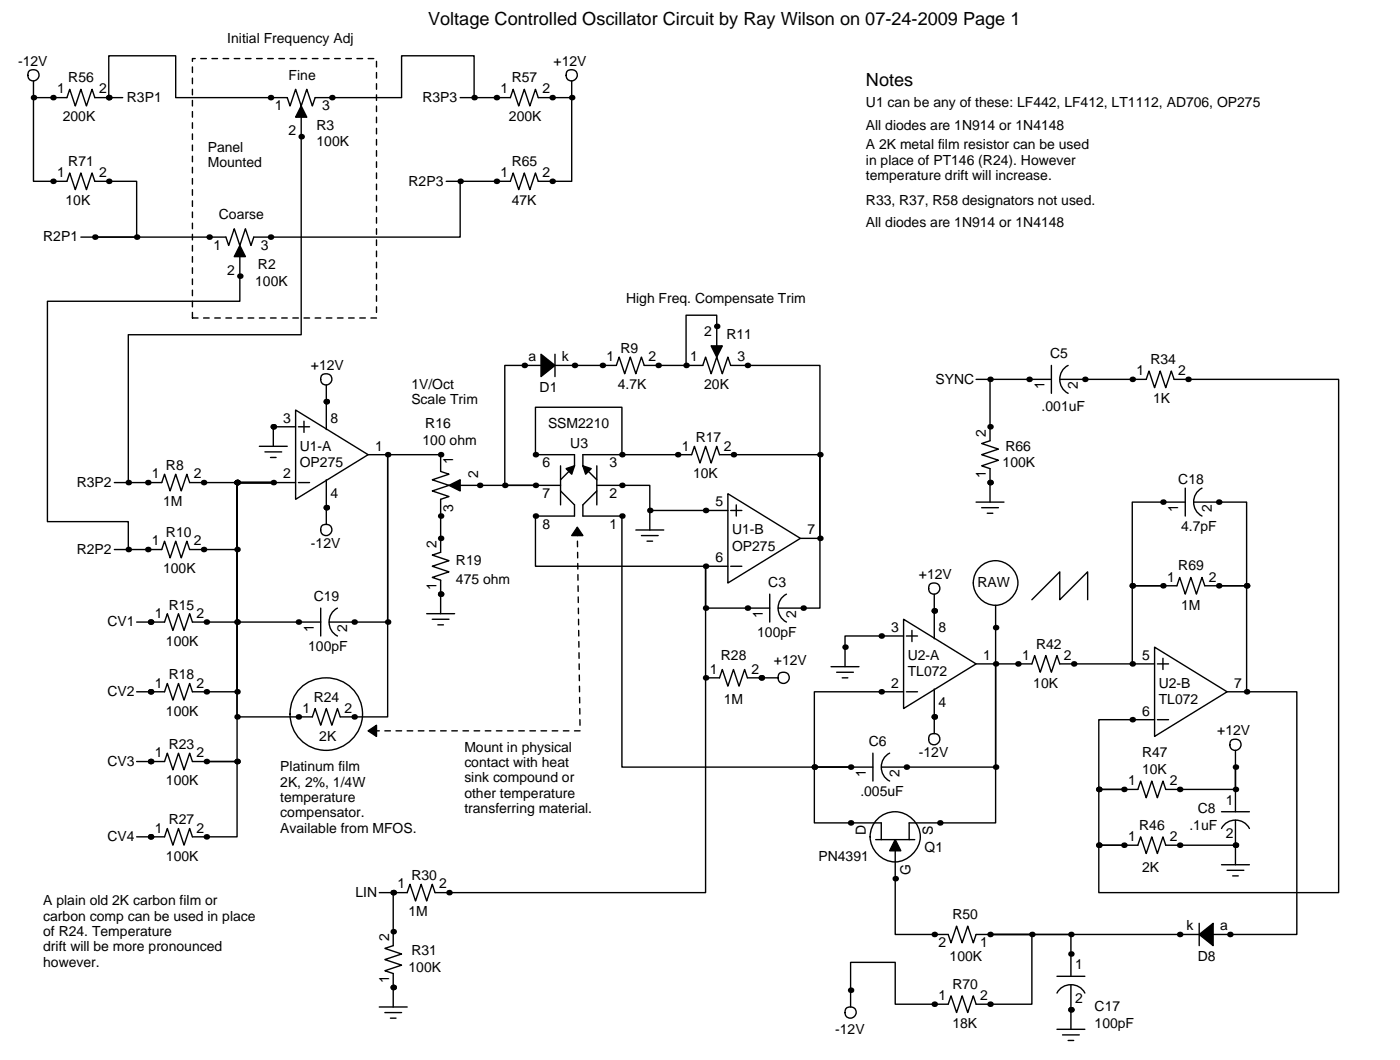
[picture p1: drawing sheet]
<svg xmlns="http://www.w3.org/2000/svg" width="255mm" height="193mm" viewBox="0 0 255 193" stroke-linecap="round" stroke-linejoin="round" font-family="sans-serif">
<g fill="none" stroke="#000" stroke-width=".25">
<path d="M6.1 17.8h6.1l.5-1.5 1 3 1-3 1 3 1.1-3 .5 1.5h5.1M6.1 17.8v15.2h6.1l.5-1.5 1 3 1-3 1 3 1.1-3 .5 1.5h7.6v10.2h-7.6M6.1 14.7v3.1M19.8 17.8v-7.6h12.2v7.6h20.3l.5 1.5 1-3 1.1 3 1-3 1 3 .5-1.5h15.8v-7.6h13.2v7.6M83.8 17.8h9.2l.5-1.5 1 3 1-3 1 3 1-3 .5 1.5h6.1M104.1 17.8v15.2h-6.1l-.5-1.5-1 3-1-3-1 3-1-3-.5 1.5h-11.7M104.1 14.7v3.1M54.9 21.3v39.7h-31.5v26.9M83.8 33v10.2h-37.6l-.5 1.5-1-3-1 3-1-3-1 3-.6-1.5h-26.4M43.7 46.7v8.2h-35.1v40.1h14.8v5.1M53.8 74.7l13.3 8.1-13.3 8.1zM53.8 77.7h-4v3.6"/>
<path d="M54.4 77.7h2M55.4 76.7v2M59.4 70.1v8.1M98.6 66.5h-6.7v21.9h5.6M101.1 66.5h11.2l.5-1.5 1 3.1 1-3.1 1 3.1 1-3.1 .5 1.5h10.7l.5-1.5 1 3.1 1.1-3.1 1 3.1 1-3.1 .5 1.5h16.3v31.5M101.1 64.5v4.1M130.6 63v-5.6h-5.6v9.1M177.8 69.1h13.7M180.3 69.1v11.2l-1.5 .5 3.1 1-3.1 1 3.1 1-3.1 1 1.5 .5v6.1M191.5 66.5v5.1M193 69.1h15.8l.5-1.5 1 3 1-3 1 3 1.1-3 .5 1.5h29.9v93.5h-43.6v-8.7h4.5M194.6 66.5a2.88 2.88 0 0 0 0 5.1"/>
<path d="M20.8 87.9h8.7l.5-1.5 1 3 1-3 1 3 1-3 .5 1.5h19.3M47.2 81.3h5.1M48.3 82.3h3M49.3 83.3h1M49.8 87.9h-6.6v42.7h13.7l.5-1.6 1 3.1 1-3.1 1.1 3.1 1-3.1 .5 1.6h8.6v-47.8v30.5h-10.7M49.8 87.9h-6.6v25.4h-8.1l-.6-1.5-1 3-1-3-1 3-1-3-.5 1.5h-5.1M49.8 87.9h-6.6v38.1h-8.1l-.6-1.5-1 3-1-3-1 3-1-3-.5 1.5h-5.1M49.8 87.9h-6.6v12.2h-8.7l-.5-1.5-1 3-1-3-1 3-1-3-.5 1.5h-8.7M49.8 87.9h-6.6v50.8h-5.6M49.8 87.9h-6.6v25.4h15.2M54.4 87.9h2M59.4 87.4v8.1"/>
<path d="M67.1 82.8h13.2v3.1l1.5 .5-3.1 1 3.1 1-3.1 1 3.1 1-1.5 .5v9.7l-1.6 .5 3.1 1-3.1 1 3.1 1-3.1 1.1 1.6 .5v6.1M83.8 88.4h18.3M102.1 89.4l2.5 2.5v2.1h-7.1v9.1h31M102.1 84.8v7.1M108.7 87.4l-2.5-2.6v-2h19.8l.5-1.5 1 3 1-3 1 3 1.1-3 .5 1.5h18.3v15.2M108.7 88.4h9.7v4.6M108.7 89.4l-2.5 2.5v2.1h7.1v45.7h41.6M108.7 84.8v7.1M113.3 82.8v-8.6h-15.8v8.6h7.1v2l-2.5 2.6M115.8 96.5h5.1M116.8 97.5h3.1M117.9 98.6h1"/>
<path d="M118.4 93h14.2M118.4 93v3.5M132.6 89.9l13.2 8.1-13.2 8.2zM133.1 93h2M134.1 91.9v2.1M145.8 98h3.6M149.4 98v12.7h-7.7M177.8 91.4h5.1M178.8 92.5h3.1M179.8 93.5h1M215.9 91.4h-9.7v15.3h5.6M215.9 88.9v5.1"/>
<path d="M217.4 91.4h9.7v15.3h-5.1M218.9 88.9a2.88 2.88 0 0 0 0 5.1M58.4 110.7v5.1M61.5 110.7a2.88 2.88 0 0 0 0 5.1M77.7 111.8h5.1M78.7 112.8h3.1M79.8 113.8h1M128.5 103.1v7.6h11.7M128.5 103.1v20.3M128.5 103.1h4.1M133.1 103.1h2M140.2 108.2v5.1"/>
<path d="M143.3 108.2a2.88 2.88 0 0 0 0 5.1M164.6 112.8l13.2 8.1-13.2 8.1zM164.6 115.8h-10.7v5.6M165.1 115.8h2M166.1 114.8v2M170.2 108.2v8.1M181.4 110.2v10.7M188 109.2l5-5.1v5.1l5.1-5.1v5.1M210.3 117.9l13.2 8.1-13.2 8.1zM211.8 106.7h-5.6v14.2M211.8 106.7h2.6l.5-1.5 1 3 1-3 1 3 1-3 .6 1.5h2.5M211.8 119.9v2"/>
<path d="M222 106.7h5.1v19.3M24.9 138.7h5.1l.5-1.5 1 3 1-3 1 3 1-3 .6 1.5h2.5M37.6 138.7h5.6v13.7h-8.1l-.6-1.5-1 3-1-3-1 3-1-3-.5 1.5h-5.1M128.5 123.4v39.2h-49.3l-.5-1.6-1 3.1-1-3.1-1 3.1-1-3.1-.5 1.6h-5.1M128.5 123.4h2.6l.5-1.5 1 3.1 1-3.1 1 3.1 1-3.1 .5 1.5h5.6M151.4 121.4h5.1M152.4 122.4h3M153.4 123.4h1M154.9 139.7h-6.6v10.2h12.2v3M154.9 139.7h4.1M159 137.2v5M162.1 137.2a2.88 2.88 0 0 0 0 5"/>
<path d="M164.6 126h-16.3v13.7h6.6M165.1 126h2M170.2 125.5v8.1M177.8 120.9h10.2l.5-1.5 1 3 1-3 1 3 1-3 .5 1.5h17.3M181.4 120.9v18.8h-20.9M181.4 120.9v29h-15.8v3M210.3 131.1h-10.1v12.7h4.5M210.8 120.9h2.1M210.8 131.1h2.1M223.5 126h3.6M225 139.7v4.1h-12.7l-.5-1.6-1 3.1-1-3.1-1 3.1-1-3.1-.5 1.6h-2.6M225 136.7v11.1"/>
<path d="M227.1 126h9.1v44.2h-15.2M159.5 152.9h7.1M159.6 149.4a4.6 4.6 0 0 1 7.4 .7 4.6 4.6 0 0 1-3.2 6.8 4.6 4.6 0 0 1-4.7-2.3 4.6 4.6 0 0 1 .5-5.2zM163.1 152.9v17.3h9.6l.5 1.5 1-3 1.1 3 1-3 1 3 .5-1.5h40.6M204.7 143.8h-4.5v10.1h4.5M204.7 153.9h2.6l.5-1.5 1 3 1-3 1 3 1-3 .5 1.5h12.7M222.5 150.9a2.88 2.88 0 0 1 5.1 0M222.5 147.8h5.1M222.5 157.5h5.1M223.5 158.5h3.1M224.5 159.5h1.1M225 149.4v8.1"/>
<path d="M71.6 162.6v9.6l-1.5 .5 3.1 1-3.1 1.1 3.1 1-3.1 1 1.5 .5v6.1M192.5 177.8h5.1M195.1 177.8v-7.6h-14.8h7.7v12.7h-10.2l-.5-1.5-1 3-1-3-1.1 3-1-3-.5 1.5h-9.6v-7.6h-8.2v8.1M195.1 179.3v8.2M218.4 168.1v4.1M69.1 183.4h5.1M70.1 184.4h3.1M71.1 185.4h1M192.5 180.8a2.88 2.88 0 0 1 5.1 0M192.5 187.5h5.1M193.5 188.5h3.1M194.6 189.5h1"/>
<circle cx="6.1" cy="13.7" r="1.02"/>
<circle cx="104.1" cy="13.7" r="1.02"/>
<circle cx="59.4" cy="69.1" r="1.02"/>
<circle cx="59.4" cy="96.5" r="1.02"/>
<circle cx="170.2" cy="107.2" r="1.02"/>
<circle cx="181.3" cy="106.2" r="4"/>
<circle cx="59.4" cy="130" r="6.6"/>
<circle cx="142.8" cy="123.4" r="1.02"/>
<circle cx="170.2" cy="134.6" r="1.02"/>
<circle cx="225.1" cy="135.6" r="1.02"/>
<circle cx="154.9" cy="184.4" r="1.02"/>
</g>
<g fill="#000">
<circle cx="6.1" cy="17.8" r=".51"/>
<circle cx="9.7" cy="17.8" r=".51"/>
<circle cx="19.8" cy="17.8" r=".51"/>
<circle cx="49.3" cy="17.8" r=".51"/>
<circle cx="60.5" cy="17.8" r=".51"/>
<circle cx="86.4" cy="17.8" r=".51"/>
<circle cx="90.4" cy="17.8" r=".51"/>
<circle cx="100.6" cy="17.8" r=".51"/>
<circle cx="104.1" cy="17.8" r=".51"/>
<circle cx="9.7" cy="33" r=".51"/>
<circle cx="19.8" cy="33" r=".51"/>
<circle cx="54.9" cy="24.9" r=".51"/>
<circle cx="83.8" cy="33" r=".51"/>
<circle cx="90.4" cy="33" r=".51"/>
<circle cx="100.6" cy="33" r=".51"/>
<circle cx="17.3" cy="43.2" r=".51"/>
<circle cx="24.9" cy="43.2" r=".51"/>
<circle cx="38.1" cy="43.2" r=".51"/>
<circle cx="43.7" cy="50.3" r=".51"/>
<circle cx="49.3" cy="43.2" r=".51"/>
<circle cx="130.6" cy="59.4" r=".51"/>
<circle cx="49.8" cy="77.7" r=".51"/>
<circle cx="59.4" cy="73.2" r=".51"/>
<circle cx="95.5" cy="66.5" r=".51"/>
<circle cx="104.6" cy="66.5" r=".51"/>
<circle cx="109.7" cy="66.5" r=".51"/>
<circle cx="119.9" cy="66.5" r=".51"/>
<circle cx="125" cy="66.5" r=".51"/>
<circle cx="136.1" cy="66.5" r=".51"/>
<circle cx="180.3" cy="69.1" r=".51"/>
<circle cx="180.3" cy="77.7" r=".51"/>
<circle cx="187.5" cy="69.1" r=".51"/>
<circle cx="197.6" cy="69.1" r=".51"/>
<circle cx="206.2" cy="69.1" r=".51"/>
<circle cx="216.4" cy="69.1" r=".51"/>
<circle cx="23.4" cy="87.9" r=".51"/>
<circle cx="26.9" cy="87.9" r=".51"/>
<circle cx="37.1" cy="87.9" r=".51"/>
<circle cx="43.2" cy="87.9" r=".51"/>
<circle cx="49.8" cy="87.9" r=".51"/>
<circle cx="59.4" cy="92.5" r=".51"/>
<circle cx="70.6" cy="82.8" r=".51"/>
<circle cx="80.3" cy="98" r=".51"/>
<circle cx="80.3" cy="94" r=".51"/>
<circle cx="80.3" cy="82.8" r=".51"/>
<circle cx="87.4" cy="88.4" r=".51"/>
<circle cx="91.9" cy="88.4" r=".51"/>
<circle cx="97.5" cy="82.8" r=".51"/>
<circle cx="97.5" cy="88.4" r=".51"/>
<circle cx="97.5" cy="94" r=".51"/>
<circle cx="113.3" cy="88.4" r=".51"/>
<circle cx="113.3" cy="82.8" r=".51"/>
<circle cx="113.3" cy="94" r=".51"/>
<circle cx="118.4" cy="93" r=".51"/>
<circle cx="123.4" cy="82.8" r=".51"/>
<circle cx="128.5" cy="93" r=".51"/>
<circle cx="133.6" cy="82.8" r=".51"/>
<circle cx="149.4" cy="98" r=".51"/>
<circle cx="149.4" cy="82.8" r=".51"/>
<circle cx="180.3" cy="87.9" r=".51"/>
<circle cx="211.8" cy="91.4" r=".51"/>
<circle cx="222" cy="91.4" r=".51"/>
<circle cx="23.4" cy="100.1" r=".51"/>
<circle cx="26.9" cy="100.1" r=".51"/>
<circle cx="27.4" cy="113.3" r=".51"/>
<circle cx="37.1" cy="100.1" r=".51"/>
<circle cx="37.6" cy="113.3" r=".51"/>
<circle cx="43.2" cy="113.3" r=".51"/>
<circle cx="43.2" cy="100.1" r=".51"/>
<circle cx="54.4" cy="113.3" r=".51"/>
<circle cx="64.5" cy="113.3" r=".51"/>
<circle cx="70.6" cy="113.3" r=".51"/>
<circle cx="80.3" cy="108.2" r=".51"/>
<circle cx="128.5" cy="110.7" r=".51"/>
<circle cx="128.5" cy="103.1" r=".51"/>
<circle cx="136.1" cy="110.7" r=".51"/>
<circle cx="146.3" cy="110.7" r=".51"/>
<circle cx="153.9" cy="117.9" r=".51"/>
<circle cx="160.5" cy="115.8" r=".51"/>
<circle cx="170.2" cy="111.3" r=".51"/>
<circle cx="181.4" cy="114.3" r=".51"/>
<circle cx="206.2" cy="106.7" r=".51"/>
<circle cx="211.8" cy="106.7" r=".51"/>
<circle cx="222" cy="106.7" r=".51"/>
<circle cx="227.1" cy="106.7" r=".51"/>
<circle cx="27.4" cy="138.7" r=".51"/>
<circle cx="27.4" cy="126" r=".51"/>
<circle cx="37.6" cy="138.7" r=".51"/>
<circle cx="37.6" cy="126" r=".51"/>
<circle cx="43.2" cy="130.6" r=".51"/>
<circle cx="43.2" cy="126" r=".51"/>
<circle cx="43.2" cy="138.7" r=".51"/>
<circle cx="54.4" cy="130.6" r=".51"/>
<circle cx="64.5" cy="130.6" r=".51"/>
<circle cx="128.5" cy="123.4" r=".51"/>
<circle cx="138.7" cy="123.4" r=".51"/>
<circle cx="148.3" cy="139.7" r=".51"/>
<circle cx="154.9" cy="139.7" r=".51"/>
<circle cx="160.5" cy="126" r=".51"/>
<circle cx="165.1" cy="139.7" r=".51"/>
<circle cx="170.2" cy="130.6" r=".51"/>
<circle cx="181.4" cy="139.7" r=".51"/>
<circle cx="181.4" cy="120.9" r=".51"/>
<circle cx="185.4" cy="120.9" r=".51"/>
<circle cx="195.6" cy="120.9" r=".51"/>
<circle cx="206.2" cy="120.9" r=".51"/>
<circle cx="206.2" cy="131.1" r=".51"/>
<circle cx="225" cy="139.7" r=".51"/>
<circle cx="227.1" cy="126" r=".51"/>
<circle cx="27.4" cy="152.4" r=".51"/>
<circle cx="37.6" cy="152.4" r=".51"/>
<circle cx="154.9" cy="149.9" r=".51"/>
<circle cx="171.2" cy="149.9" r=".51"/>
<circle cx="200.2" cy="153.9" r=".51"/>
<circle cx="200.2" cy="143.8" r=".51"/>
<circle cx="204.7" cy="143.8" r=".51"/>
<circle cx="204.7" cy="153.9" r=".51"/>
<circle cx="214.9" cy="143.8" r=".51"/>
<circle cx="214.9" cy="153.9" r=".51"/>
<circle cx="225" cy="153.9" r=".51"/>
<circle cx="225" cy="143.8" r=".51"/>
<circle cx="71.6" cy="162.6" r=".51"/>
<circle cx="71.6" cy="179.8" r=".51"/>
<circle cx="71.6" cy="169.7" r=".51"/>
<circle cx="81.8" cy="162.6" r=".51"/>
<circle cx="163.1" cy="160" r=".51"/>
<circle cx="170.2" cy="170.2" r=".51"/>
<circle cx="180.3" cy="170.2" r=".51"/>
<circle cx="188" cy="170.2" r=".51"/>
<circle cx="195.1" cy="170.2" r=".51"/>
<circle cx="195.1" cy="173.7" r=".51"/>
<circle cx="214.9" cy="170.2" r=".51"/>
<circle cx="224" cy="170.2" r=".51"/>
<circle cx="154.9" cy="180.3" r=".51"/>
<circle cx="170.2" cy="182.9" r=".51"/>
<circle cx="180.3" cy="182.9" r=".51"/>
<circle cx="195.1" cy="183.9" r=".51"/>
</g>
<path d="M54.9 19.3l1 2h-2.1zM43.7 44.7l1 2h-2zM98.6 64.5l2.5 2-2.5 2.1zM129.5 63h2.1l-1 2zM81.8 88.4l2-1v2zM103.1 85.3l1.5-.5-.5 1.6zM105.2 96l1 1.5h-2.1zM106.2 84.8l1.5 .5-1 1.1zM67.1 133.1l1.5-1v2zM163.1 152.9l1 2h-2zM218.4 170.2l2.6-2.1v4.1z" fill="#000" stroke="#000" stroke-width=".25"/>
<path d="M35.1 10.7h33.5v47.2h-33.5zM68.1 133.1h37.6l-.5-36.6" fill="none" stroke="#000" stroke-width=".25" stroke-dasharray="1"/>
<g font-size="3.3">
<text x="78" y="4.6">Voltage Controlled Oscillator Circuit by Ray Wilson on 07-24-2009 Page 1</text>
<text x="157.7" y="15.7">Notes</text>
</g>
<g font-size="2.5">
<text x="3.3" y="11.9">-12V</text>
<text x="41.4" y="7.9">Initial Frequency Adj</text>
<text x="100.8" y="11.9">+12V</text>
<text x="10.4" y="17">1</text>
<text x="12.4" y="15">R56</text>
<text x="18" y="17">2</text>
<text x="52.6" y="14.5">Fine</text>
<text x="91.2" y="17">1</text>
<text x="93.2" y="15">R57</text>
<text x="98.8" y="17">2</text>
<text x="11.4" y="22.1">200K</text>
<text x="23.1" y="18.5">R3P1</text>
<text x="50" y="20.1">1</text>
<text x="57.7" y="23.6">R3</text>
<text x="58.7" y="20.1">3</text>
<text x="77" y="18.5">R3P3</text>
<text x="92.7" y="22.1">200K</text>
<text x="157.7" y="23.6">All diodes are 1N914 or 1N4148</text>
<text x="157.7" y="19.6">U1 can be any of these: LF442, LF412, LT1112, AD706, OP275</text>
<text x="37.8" y="27.7">Panel</text>
<text x="52.6" y="24.6">2</text>
<text x="57.7" y="26.7">100K</text>
<text x="157.7" y="27.2">A 2K metal film resistor can be used</text>
<text x="157.7" y="30">in place of PT146 (R24). However</text>
<text x="10.4" y="32.3">1</text>
<text x="12.4" y="30.2">R71</text>
<text x="18" y="32.3">2</text>
<text x="37.8" y="30.5">Mounted</text>
<text x="74.4" y="33.8">R2P3</text>
<text x="91.2" y="32.3">1</text>
<text x="93.2" y="30.2">R65</text>
<text x="98.8" y="32.3">2</text>
<text x="157.7" y="32.8">temperature drift will increase.</text>
<text x="11.9" y="37.3">10K</text>
<text x="39.9" y="39.9">Coarse</text>
<text x="93.2" y="37.3">47K</text>
<text x="157.7" y="37.3">R33, R37, R58 designators not used.</text>
<text x="157.7" y="41.4">All diodes are 1N914 or 1N4148</text>
<text x="7.9" y="43.9">R2P1</text>
<text x="38.9" y="45.5">1</text>
<text x="47.5" y="45.5">3</text>
<text x="41.4" y="50">2</text>
<text x="46.5" y="52.1">100K</text>
<text x="47" y="49">R2</text>
<text x="114" y="55.1">High Freq. Compensate Trim</text>
<text x="96.3" y="65.8">a</text>
<text x="102.4" y="65.8">k</text>
<text x="110.5" y="65.8">1</text>
<text x="113" y="64.3">R9</text>
<text x="118.1" y="65.8">2</text>
<text x="125.7" y="65.8">1</text>
<text x="128.3" y="61.2">2</text>
<text x="132.3" y="61.7">R11</text>
<text x="134.4" y="65.8">3</text>
<text x="191.3" y="65.3">C5</text>
<text x="56.6" y="67.3">+12V</text>
<text x="74.9" y="70.9">1V/Oct</text>
<text x="98.3" y="71.4">D1</text>
<text x="112.5" y="70.9">4.7K</text>
<text x="128.3" y="70.9">20K</text>
<text x="170.4" y="69.9">SYNC</text>
<text x="190.2" y="70.9" transform="rotate(-90 190.2 70.9)">1</text>
<text x="196.3" y="70.9" transform="rotate(-90 196.3 70.9)">2</text>
<text x="207" y="68.3">1</text>
<text x="209.5" y="66.3">R34</text>
<text x="214.6" y="68.3">2</text>
<text x="51.6" y="77">3</text>
<text x="60.2" y="77">8</text>
<text x="74.9" y="73.7">Scale Trim</text>
<text x="77.5" y="78">R16</text>
<text x="99.8" y="78">SSM2210</text>
<text x="189.7" y="74.9">.001uF</text>
<text x="210.1" y="73.4">1K</text>
<text x="54.6" y="82">U1-A</text>
<text x="68.3" y="82">1</text>
<text x="77" y="81">100 ohm</text>
<text x="103.9" y="81.5">U3</text>
<text x="124.2" y="82">1</text>
<text x="126.7" y="80.5">R17</text>
<text x="131.8" y="82">2</text>
<text x="179.6" y="79.5" transform="rotate(-90 179.6 79.5)">2</text>
<text x="183.1" y="82">R66</text>
<text x="14" y="88.6">R3P2</text>
<text x="27.7" y="87.1">1</text>
<text x="30.2" y="85.6">R8</text>
<text x="35.3" y="87.1">2</text>
<text x="51.6" y="87.1">2</text>
<text x="54.6" y="85.1">OP275</text>
<text x="82.6" y="84.6" transform="rotate(-90 82.6 84.6)">1</text>
<text x="87.1" y="87.1" transform="rotate(-90 87.1 87.1)">2</text>
<text x="98.8" y="85.1">6</text>
<text x="111" y="85.1">3</text>
<text x="126.2" y="87.1">10K</text>
<text x="179.6" y="87.1" transform="rotate(-90 179.6 87.1)">1</text>
<text x="182.6" y="85.1">100K</text>
<text x="214.6" y="88.1">C18</text>
<text x="29.7" y="92.2">1M</text>
<text x="60.2" y="90.7">4</text>
<text x="82.6" y="93.2" transform="rotate(-90 82.6 93.2)">3</text>
<text x="98.8" y="90.7">7</text>
<text x="111" y="90.7">2</text>
<text x="130.3" y="92.2">5</text>
<text x="214.6" y="93.2" transform="rotate(-90 214.6 93.2)">1</text>
<text x="220.7" y="93.2" transform="rotate(-90 220.7 93.2)">2</text>
<text x="14" y="100.8">R2P2</text>
<text x="27.7" y="99.3">1</text>
<text x="30.2" y="97.8">R10</text>
<text x="35.3" y="99.3">2</text>
<text x="56.6" y="99.8">-12V</text>
<text x="79.5" y="99.8" transform="rotate(-90 79.5 99.8)">2</text>
<text x="98.8" y="96.3">8</text>
<text x="111" y="96.3">1</text>
<text x="133.3" y="97.3">U1-B</text>
<text x="133.3" y="100.3">OP275</text>
<text x="147.1" y="97.3">7</text>
<text x="215.1" y="96.8">4.7pF</text>
<text x="29.7" y="104.4">100K</text>
<text x="79.5" y="107.4" transform="rotate(-90 79.5 107.4)">1</text>
<text x="83.1" y="102.9">R19</text>
<text x="83.1" y="106.4">475 ohm</text>
<text x="130.3" y="102.4">6</text>
<text x="140" y="106.9">C3</text>
<text x="167.4" y="105.4">+12V</text>
<text x="178.1" y="106.9">RAW</text>
<text x="212.6" y="105.9">1</text>
<text x="214.6" y="103.9">R69</text>
<text x="220.2" y="105.9">2</text>
<text x="28.2" y="112.5">1</text>
<text x="30.7" y="111">R15</text>
<text x="35.8" y="112.5">2</text>
<text x="57.1" y="109.5">C19</text>
<text x="138.9" y="112.5" transform="rotate(-90 138.9 112.5)">1</text>
<text x="145" y="112.5" transform="rotate(-90 145 112.5)">2</text>
<text x="215.1" y="111">1M</text>
<text x="19.6" y="114">CV1</text>
<text x="30.2" y="117.6">100K</text>
<text x="56.1" y="118.6">100pF</text>
<text x="57.1" y="115.1" transform="rotate(-90 57.1 115.1)">1</text>
<text x="63.2" y="115.1" transform="rotate(-90 63.2 115.1)">2</text>
<text x="137.9" y="116.1">100pF</text>
<text x="162.3" y="115.1">3</text>
<text x="170.9" y="115.1">8</text>
<text x="188.7" y="118.1">R42</text>
<text x="28.2" y="125.2">1</text>
<text x="30.7" y="123.7">R18</text>
<text x="35.8" y="125.2">2</text>
<text x="129.3" y="122.7">1</text>
<text x="131.3" y="120.1">R28</text>
<text x="136.9" y="122.7">2</text>
<text x="141" y="121.2">+12V</text>
<text x="162.3" y="125.2">2</text>
<text x="165.4" y="120.1">U2-A</text>
<text x="165.4" y="123.2">TL072</text>
<text x="179.1" y="120.1">1</text>
<text x="186.2" y="120.1">1</text>
<text x="188.2" y="125.2">10K</text>
<text x="193.8" y="120.1">2</text>
<text x="208" y="120.1">5</text>
<text x="211.1" y="125.2">U2-B</text>
<text x="224.8" y="125.2">7</text>
<text x="19.6" y="126.7">CV2</text>
<text x="30.2" y="130.3">100K</text>
<text x="55.1" y="129.8">1</text>
<text x="57.1" y="127.8">R24</text>
<text x="62.7" y="129.8">2</text>
<text x="131.8" y="128.3">1M</text>
<text x="170.9" y="128.8">4</text>
<text x="208" y="130.3">6</text>
<text x="211.1" y="128.3">TL072</text>
<text x="28.2" y="137.9">1</text>
<text x="30.7" y="136.4">R23</text>
<text x="35.8" y="137.9">2</text>
<text x="58.2" y="134.9">2K</text>
<text x="84.6" y="136.9">Mount in physical</text>
<text x="158.2" y="135.9">C6</text>
<text x="167.4" y="137.9">-12V</text>
<text x="208" y="137.9">R47</text>
<text x="221.7" y="133.9">+12V</text>
<text x="19.6" y="139.4">CV3</text>
<text x="30.2" y="143">100K</text>
<text x="51.1" y="140.5">Platinum film</text>
<text x="51.1" y="143.3">2K, 2%, 1/4W</text>
<text x="84.6" y="139.7">contact with heat</text>
<text x="84.6" y="142.5">sink compound or</text>
<text x="157.7" y="141.5" transform="rotate(-90 157.7 141.5)">1</text>
<text x="163.8" y="141.5" transform="rotate(-90 163.8 141.5)">2</text>
<text x="205.5" y="143">1</text>
<text x="208" y="141">10K</text>
<text x="213.1" y="143">2</text>
<text x="51.1" y="146.1">temperature</text>
<text x="51.1" y="148.8">compensator.</text>
<text x="84.6" y="145.3">other temperature</text>
<text x="84.6" y="148.1">transferring material.</text>
<text x="156.7" y="145">.005uF</text>
<text x="218.2" y="148.1">C8</text>
<text x="223.3" y="146.6">1</text>
<text x="19.6" y="153.2">CV4</text>
<text x="28.2" y="151.6">1</text>
<text x="30.7" y="150.1">R27</text>
<text x="35.8" y="151.6">2</text>
<text x="51.1" y="151.6">Available from MFOS.</text>
<text x="157.7" y="152.1" transform="rotate(-90 157.7 152.1)">D</text>
<text x="168.4" y="155.2">Q1</text>
<text x="169.9" y="152.1" transform="rotate(-90 169.9 152.1)">S</text>
<text x="205.5" y="153.2">1</text>
<text x="207.5" y="151.1">R46</text>
<text x="213.1" y="153.2">2</text>
<text x="216.7" y="151.1">.1uF</text>
<text x="223.3" y="152.7">2</text>
<text x="30.2" y="156.7">100K</text>
<text x="72.4" y="161.8">1</text>
<text x="74.9" y="160.3">R30</text>
<text x="80" y="161.8">2</text>
<text x="149.1" y="156.7">PN4391</text>
<text x="165.9" y="159.3" transform="rotate(-90 165.9 159.3)">G</text>
<text x="208" y="158.8">2K</text>
<text x="7.9" y="164.8">A plain old 2K carbon film or</text>
<text x="7.9" y="167.6">carbon comp can be used in place</text>
<text x="64.8" y="163.3">LIN</text>
<text x="74.4" y="166.9">1M</text>
<text x="173.5" y="167.4">R50</text>
<text x="7.9" y="170.4">of R24. Temperature</text>
<text x="7.9" y="173.2">drift will be more pronounced</text>
<text x="70.9" y="171.5" transform="rotate(-90 70.9 171.5)">2</text>
<text x="74.9" y="174">R31</text>
<text x="170.9" y="172.5">2</text>
<text x="178.6" y="172.5">1</text>
<text x="216.2" y="169.4">k</text>
<text x="222.2" y="169.4">a</text>
<text x="7.9" y="176">however.</text>
<text x="70.9" y="179.1" transform="rotate(-90 70.9 179.1)">1</text>
<text x="74.4" y="177">100K</text>
<text x="173" y="175">100K</text>
<text x="195.8" y="176.5">1</text>
<text x="218.2" y="175">D8</text>
<text x="170.9" y="182.1">1</text>
<text x="173.5" y="180.1">R70</text>
<text x="178.6" y="182.1">2</text>
<text x="195.8" y="182.6">2</text>
<text x="199.4" y="184.1">C17</text>
<text x="152.1" y="188.2">-12V</text>
<text x="173.5" y="187.2">18K</text>
<text x="199.4" y="187.2">100pF</text>
</g>
</svg>
